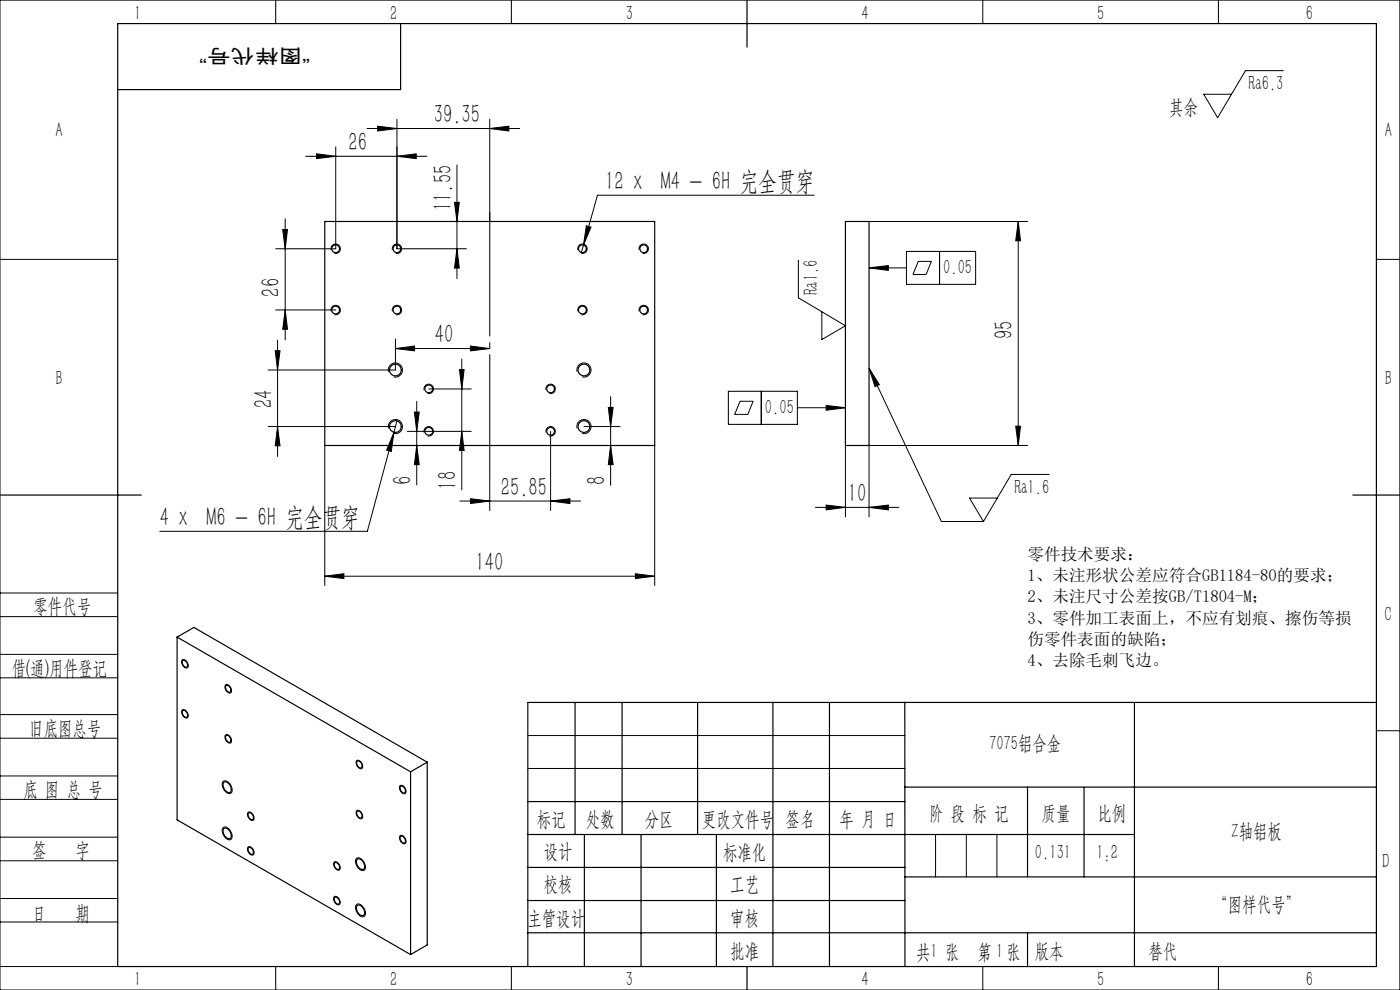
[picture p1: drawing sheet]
<svg xmlns="http://www.w3.org/2000/svg" width="297mm" height="210mm" viewBox="0 0 297 210" stroke-linecap="round" stroke-linejoin="round" font-family="sans-serif">
<g fill="none" stroke="#000" stroke-width=".25">
<path d="M25 5h267v200h-267zM85 5v14h-60M158.5 0v10M68.9 47h70v47.5h-70zM179.4 47h5v47.5h-5zM0 105h30M287 105h10M37.6 135.1l49.5 28.6M37.6 135.1l3.5-2 49.5 28.6M37.6 135.1v38.8l49.5 28.6M38.8 150.7a.92 .92 0 0 1 .8 .5 .92 .92 0 0 1 0 .9 .99 .99 0 0 1-.8-1.4zM38.8 140.1a.92 .92 0 0 1 .8 .5 .92 .92 0 0 1 0 .9 .99 .99 0 0 1-.8-1.4z"/>
<path d="M48 145.4a.92 .92 0 0 1 .8 .5 .92 .92 0 0 1 0 1 .99 .99 0 0 1-.8-1.5zM48 156a.92 .92 0 0 1 .8 .5 .92 .92 0 0 1 0 1 .99 .99 0 0 1-.8-1.5zM122 149v28M132 149v28M148 149v28M164 149v56M176 149v56M191.9 149l.1 56M240.7 149v56M292 149h-180v56M47.4 166a.94 .94 0 0 1 1.5 .7 .85 .85 0 0 1-.4 1.4 1.68 1.68 0 0 1-1.1-2.1zM47.5 175.7a1.44 1.44 0 0 1 1.5 1.8 .71 .71 0 0 1-.7 .4 .71 .71 0 0 1-.6-.6l-.4-1z"/>
<path d="M52.7 172.5a.8 .8 0 0 1 .8 .2 .8 .8 0 0 1 .3 .8l-.1 .3a.95 .95 0 0 1-1-1.3zM52.8 179.8a.92 .92 0 0 1 .8 .5 .92 .92 0 0 1 0 .9 .99 .99 0 0 1-.8-1.4zM75.7 172.2a.81 .81 0 0 1 .9 .1 .81 .81 0 0 1 .2 .8l-.1 .4a.95 .95 0 0 1-1-1.3zM75.8 161.5a.92 .92 0 0 1 .9 .4 .92 .92 0 0 1-.1 1 .99 .99 0 0 1-.8-1.4zM84.9 177.5l.1-.1a.9 .9 0 0 1 .8 .5 .9 .9 0 0 1 0 .9 1.04 1.04 0 0 1-.9-1.3zM84.9 166.9l.1-.1a.9 .9 0 0 1 .8 .5 .9 .9 0 0 1 0 .9 1.04 1.04 0 0 1-.9-1.3zM87.1 163.7v38.8M90.6 161.7v38.7l-3.5 2.1M90.6 161.7l-3.5 2M112 177h128.7M112 170h80M124 177v28"/>
<path d="M136 177v28M152 177v28M191.9 167h100.1M218 167v18.9M230 167v19M70.9 183.1a.82 .82 0 0 1 .9 .1 .82 .82 0 0 1 .3 .8 .52 .52 0 0 1-.6 .4 .52 .52 0 0 1-.5-.5zM71 190.3a.92 .92 0 0 1 .9 .5 .92 .92 0 0 1-.1 1 .99 .99 0 0 1-.8-1.5zM75.8 192a1.46 1.46 0 0 1 1.4 2.2 1.44 1.44 0 0 1-1.6-1.8zM75.8 182.2a1.44 1.44 0 0 1 1.5 1.8v.2a.94 .94 0 0 1-1.5-.6l-.2-.8zM112 197.9h180M112 184h80M112 191h80"/>
<path d="M192 186h100M218 197.9v7.1M158.5 205v5"/>
<circle cx="71.2" cy="52.8" r=".82"/>
<circle cx="84.2" cy="52.8" r=".82"/>
<circle cx="123.6" cy="52.8" r=".82"/>
<circle cx="136.6" cy="52.8" r=".82"/>
<circle cx="71.2" cy="65.8" r=".83"/>
<circle cx="83.9" cy="78.5" r="1.24"/>
<circle cx="84.2" cy="65.8" r=".83"/>
<circle cx="123.6" cy="65.8" r=".83"/>
<circle cx="123.9" cy="78.5" r="1.24"/>
<circle cx="136.5" cy="65.8" r=".83"/>
<circle cx="83.9" cy="90.5" r="1.24"/>
<circle cx="91" cy="82.5" r=".83"/>
<circle cx="91" cy="91.5" r=".83"/>
<circle cx="116.8" cy="82.5" r=".84"/>
<circle cx="116.8" cy="91.5" r=".84"/>
<circle cx="123.9" cy="90.5" r="1.24"/>
</g>
<g fill="none" stroke="#000" stroke-width=".21">
<path d="M0 0h297v210h-297zM58.5 0v5M108.5 0v5M208.5 0v5M258.5 0v5M272.2 15h-8l-5.9 10-2.9-5h5.9M64.9 33.2h25.7M67.1 32.6l4.1 .6-4.1 .4zM71.2 31.1v21.7h-12.7M77.9 27.3h32.3M80.1 26.8l4.1 .5-4.1 .5zM84.2 33.2l4.1-.6v1z"/>
<path d="M84.2 25.3v27.5h14.8M96.9 35v24.1M103.9 27.3l4-.5v1zM103.9 25.3v21.7M0 55h25M60 48.7h1l-.5 4.1zM60.5 46.4v25.7M70.2 53a1 1 0 0 1 .9-1.2 1 1 0 0 1 1.1 1 1 1 0 0 1-1.3 .9M83.3 53a.99 .99 0 0 1 .8-1.2 .99 .99 0 0 1 1.1 1 .99 .99 0 0 1-1.2 .9M96.4 42.9h1l-.5 4.1zM96.9 52.8l.5 4.1h-1zM122.6 53a1 1 0 0 1 .9-1.2 1 1 0 0 1 1.1 1 1 1 0 0 1-1.3 .9"/>
<path d="M123.8 52l-.5 1.5M124.4 47.9l1 .3-1.6 3.8zM135.6 53a.99 .99 0 0 1 .9-1.2 .99 .99 0 0 1 1.1 1 .99 .99 0 0 1-1.3 .9M169.4 55.2v8l10 5.9-5.1 2.9v-5.9M172.7 41.4h-45.9l-3 10.6M184.4 47h33.6M184.4 56.8l4.1-.5v1.1zM184.4 56.8h7.9M192.3 53.3h14.7v7h-14.7zM194.8 55.4h2.8l-1.1 2.8h-2.8zM199.3 53.3v7M216 47v47.5"/>
<path d="M216 47l.5 4.1h-1zM292 55h5M58.4 74.4h1l-.5 4.1zM58.5 65.7h12.7M58.9 72.1v24.7M60.5 65.7l.5 4.1h-1zM70.2 66a1.01 1.01 0 0 1 .9-1.2 1.01 1.01 0 0 1 1.1 1.1 1.01 1.01 0 0 1-1.3 .8M82.4 78.9a1.5 1.5 0 0 1 1.4-1.9 1.5 1.5 0 0 1 1.6 1.6 1.5 1.5 0 0 1-1.9 1.3M83.3 66a1 1 0 0 1 .8-1.2 1 1 0 0 1 1.1 1.1 1 1 0 0 1-1.2 .8M83.9 73.9l4-.5v1zM83.9 71.9v6.6h-27M83.9 73.9h20"/>
<path d="M97.5 78.4h1l-.5 4.1zM98 76.2v27.7M99.8 73.4l4.1 .5-4.1 .5zM122.4 78.9a1.5 1.5 0 0 1 1.4-1.9 1.5 1.5 0 0 1 1.6 1.6 1.5 1.5 0 0 1-1.9 1.3M122.6 66a1.01 1.01 0 0 1 .9-1.2 1.01 1.01 0 0 1 1.1 1.1 1.01 1.01 0 0 1-1.3 .8M135.6 66a1 1 0 0 1 .9-1.2 1 1 0 0 1 1.1 1.1 1 1 0 0 1-1.3 .8M184.4 78.1l2.1 3.5-.9 .4zM184.4 78.1l15.3 32.5h8.9M56.9 90.5h27M58.9 90.5l.5 4.1h-1zM68.9 94.5v29.7M82.4 90.9a1.49 1.49 0 0 1 1.4-1.9 1.49 1.49 0 0 1 1.6 1.6 1.49 1.49 0 0 1-1.9 1.3"/>
<path d="M83.6 91.7l-.6 4.1-1-.3zM83.6 91.7l-5.7 21h-44M84.2 89.3l-.6 2.4M86.4 91.5h13.6M87.9 87.4h1l-.5 4.1zM88.4 94.5l.5 4.1h-1zM88.4 85.2v17.7M90 91.7a.99 .99 0 0 1 .9-1.2 .99 .99 0 0 1 1 1.1 .99 .99 0 0 1-1.2 .9M90 82.8a1 1 0 0 1 .9-1.3 1 1 0 0 1 1.1 1.1 1 1 0 0 1-1.3 .9M90.9 82.5h9.1M98 91.5l.5 4.1h-1zM115.9 91.7a.99 .99 0 0 1 .8-1.2 .99 .99 0 0 1 1.1 1.1 .99 .99 0 0 1-1.2 .9"/>
<path d="M115.9 82.8a1 1 0 0 1 .8-1.3 1 1 0 0 1 1.1 1.1 1 1 0 0 1-1.2 .9M116.8 91.5v16.8M122.4 90.9a1.49 1.49 0 0 1 1.4-1.9 1.49 1.49 0 0 1 1.6 1.6 1.49 1.49 0 0 1-1.9 1.3M123.9 90.5h7.7M129 86.4h1.1l-.6 4.1zM129.5 94.5l.6 4.1h-1.1zM129.5 84.1v18.8M138.9 94.5v29.7M154.5 83h14.7v7h-14.7zM157 85.1h2.8l-1.2 2.8h-2.7zM161.5 83v7M169.2 86.5h10.2"/>
<path d="M175.3 86l4.1 .5-4.1 .5zM179.4 94.5v15.1M215.5 90.4h1l-.5 4.1zM218 94.5h-33.6v15.1M97.5 106.3h25.7M99.8 105.8l4.1 .5-4.1 .5zM103.9 101.6v6.7M116.8 106.3l4.1-.5v1zM173 107.6h17.7M175.3 107.1l4.1 .5-4.1 .6zM184.4 107.6l4.1-.5v1.1zM211.6 105.6h-5.9l2.9 5"/>
<path d="M222.6 100.6h-8.1l-5.9 10M0 138.8h25M0 125.8h25M0 130.8h25M68.9 122.2l4.1-.5v1zM68.9 122.2h70M134.8 121.7l4.1 .5-4.1 .5zM0 143.8h25M0 156.6h25M0 151.6h25M38.6 140a1.08 1.08 0 0 1 1.1 .5 1.08 1.08 0 0 1 .1 1.1 1.15 1.15 0 0 1-1.2-1.6zM38.7 150.6a1.11 1.11 0 0 1 1 .5 1.11 1.11 0 0 1 0 1.2 1.19 1.19 0 0 1-1-1.7z"/>
<path d="M47.9 145.3a1.19 1.19 0 0 1 1.2 1.4 .64 .64 0 0 1-.7 .3 .64 .64 0 0 1-.5-.5l-.2-.6zM47.9 155.9a1.15 1.15 0 0 1 1.2 1.4 .64 .64 0 0 1-.7 .3 .64 .64 0 0 1-.5-.5l-.2-.5zM112 156h80M292 155h5M0 169.6h25M0 164.6h25M0 177.6h25M47.3 165.8a1.35 1.35 0 0 1 1.8 1.1l.1 .3a.78 .78 0 0 1-.3 1.1 .78 .78 0 0 1-1.1-.4l-.6-1.2zM47.3 175.6a1.3 1.3 0 0 1 1.7 .9l.2 .5a.78 .78 0 0 1-.3 1.1 .78 .78 0 0 1-1.1-.4 1.72 1.72 0 0 1-.5-2.1zM52.7 179.6a1.11 1.11 0 0 1 1 .6 1.11 1.11 0 0 1 0 1.2 1.19 1.19 0 0 1-1-1.8zM52.7 172.3a1.11 1.11 0 0 1 1 .5 1.11 1.11 0 0 1 0 1.2 1.19 1.19 0 0 1-1-1.7zM75.6 161.4a1.06 1.06 0 0 1 1.3 1.3v.2a.59 .59 0 0 1-.6 .2 .59 .59 0 0 1-.4-.5l-.3-.6z"/>
<path d="M75.7 171.9a1.15 1.15 0 0 1 1.1 1.7 1.2 1.2 0 0 1-1.2-1.5zM84.8 177.3a1.08 1.08 0 0 1 1.1 .4 1.08 1.08 0 0 1 .1 1.2 1.15 1.15 0 0 1-1.2-1.6zM84.8 166.7a1.08 1.08 0 0 1 1.1 .4 1.08 1.08 0 0 1 .1 1.2 1.15 1.15 0 0 1-1.2-1.6zM112 163h80M198.5 177v9M205 177v9M211.5 177v9M0 182.6h25M0 190.6h25M0 195.6h25M70.9 190.2a1.11 1.11 0 0 1 1.1 .5 1.11 1.11 0 0 1-.1 1.2 1.19 1.19 0 0 1-1-1.7zM70.9 182.8a1.11 1.11 0 0 1 1.1 .6 1.11 1.11 0 0 1-.1 1.2 1.19 1.19 0 0 1-1-1.8z"/>
<path d="M75.6 191.9a1.29 1.29 0 0 1 1.7 1l.2 .4a.78 .78 0 0 1-.3 1.1 .78 .78 0 0 1-1.1-.3 1.77 1.77 0 0 1-.5-2.2zM75.6 182.1a1.42 1.42 0 0 1 1.8 1.3 .77 .77 0 0 1-.1 1.1 .77 .77 0 0 1-1.1-.1 1.8 1.8 0 0 1-.6-2.3zM0 205h25M58.5 205v5M108.5 205v5M208.5 205v5M258.5 205v5"/>
</g>
<path d="M103.9 101.5v-56.5" fill="none" stroke="#000" stroke-width=".21" stroke-dasharray="30.5 1.3 1.3 1.3" stroke-dashoffset="4.1" stroke-linecap="butt"/>
<g fill="#000">
<path d="M67.1 32.6l4.1 .6-4.1 .4zM84.2 33.2l4.1-.6v1z"/>
<path d="M80.1 26.8l4.1 .5-4.1 .5zM103.9 27.3l4-.5v1z"/>
<path d="M60 48.7h1l-.5 4.1zM60.5 65.7l.5 4.1h-1zM97.5 78.4h1l-.5 4.1zM98 91.5l.5 4.1h-1z"/>
<path d="M96.4 42.9h1l-.5 4.1zM96.9 52.8l.5 4.1h-1zM129 86.4h1.1l-.6 4.1zM129.5 94.5l.6 4.1h-1.1zM87.9 87.4h1l-.5 4.1zM88.4 94.5l.5 4.1h-1z"/>
<path d="M216 47l.5 4.1h-1zM215.5 90.4h1l-.5 4.1z"/>
<path d="M58.4 74.4h1l-.5 4.1zM58.9 90.5l.5 4.1h-1z"/>
<path d="M99.8 73.4l4.1 .5-4.1 .5zM83.9 73.9l4-.5v1zM116.8 106.3l4.1-.5v1zM99.8 105.8l4.1 .5-4.1 .5z"/>
<path d="M175.3 86l4.1 .5-4.1 .5zM184.4 56.8l4.1-.5v1.1zM184.4 78.1l2.1 3.5-.9 .4z"/>
<path d="M184.4 107.6l4.1-.5v1.1zM175.3 107.1l4.1 .5-4.1 .6z"/>
<path d="M68.9 122.2l4.1-.5v1zM134.8 121.7l4.1 .5-4.1 .5zM83.6 91.7l-1.6 3.8 1 .3zM124.4 47.9l-.6 4.1 1.6-3.8z"/>
</g>
<g font-size="5.6">
<text x="92" y="26.1">39.35</text>
<text x="74" y="32">26</text>
<text x="128.4" y="40.3">12 x M4 - 6H 完全贯穿</text>
<text x="95.8" y="44.8" transform="rotate(-90 95.8 44.8)">11.55</text>
<text x="59.4" y="62.9" transform="rotate(-90 59.4 62.9)">26</text>
<text x="214.9" y="71.9" transform="rotate(-90 214.9 71.9)">95</text>
<text x="92.2" y="72.8">40</text>
<text x="57.8" y="86.5" transform="rotate(-90 57.8 86.5)">24</text>
<text x="87.3" y="102.9" transform="rotate(-90 87.3 102.9)">6</text>
<text x="96.9" y="103.9" transform="rotate(-90 96.9 103.9)">18</text>
<text x="106.2" y="105.1">25.85</text>
<text x="128.4" y="102.9" transform="rotate(-90 128.4 102.9)">8</text>
<text x="179.9" y="106.5">10</text>
<text x="33.9" y="111.6">4 x M6 - 6H 完全贯穿</text>
<text x="100.9" y="121.1">140</text>
</g>
<g font-size="4.4">
<text x="28.5" y="4.1">1</text>
<text x="82.7" y="4.1">2</text>
<text x="132.7" y="4.1">3</text>
<text x="182.7" y="4.1">4</text>
<text x="232.7" y="4.1">5</text>
<text x="277" y="4.1">6</text>
<text x="264.9" y="19.1">Ra6.3</text>
<text x="11.7" y="29.1">A</text>
<text x="248.1" y="24.1">其余</text>
<text x="293.8" y="29.1">A</text>
<text x="200.1" y="58.1">0.05</text>
<text x="173.5" y="62.5" transform="rotate(-90 173.5 62.5)">Ra1.6</text>
<text x="11.7" y="81.6">B</text>
<text x="293.8" y="81.6">B</text>
<text x="162.3" y="87.8">0.05</text>
<text x="215.2" y="104.7">Ra1.6</text>
<text x="7.1" y="130.1">零件代号</text>
<text x="293.7" y="131.6">C</text>
<text x="2.5" y="143.2">借(通)用件登记</text>
<text x="6.2" y="155.8">旧底图总号</text>
<text x="209.9" y="159.1">7075铝合金</text>
<text x="5" y="168.9">底 图 总 号</text>
<text x="197.1" y="173.8">阶 段 标 记</text>
<text x="221" y="173.8">质量</text>
<text x="232.8" y="173.8">比例</text>
<text x="113.9" y="175.2">标记</text>
<text x="124.3" y="175.2">处数</text>
<text x="136.8" y="175.2">分区</text>
<text x="148.9" y="175.2">更改文件号</text>
<text x="166.7" y="175.2">签名</text>
<text x="178.1" y="175.2">年 月 日</text>
<text x="261.2" y="177.8">Z轴铝板</text>
<text x="6.8" y="181.9">签</text>
<text x="16" y="181.9">字</text>
<text x="115.3" y="182.1">设计</text>
<text x="153.4" y="182.2">标准化</text>
<text x="219.6" y="182.1">0.131</text>
<text x="232.6" y="182.1">1:2</text>
<text x="293.2" y="184.1">D</text>
<text x="115.3" y="189">校核</text>
<text x="154.9" y="189">工艺</text>
<text x="6.8" y="195.2">日</text>
<text x="16" y="195.2">期</text>
<text x="111.9" y="196.2">主管设计</text>
<text x="154.9" y="196.2">审核</text>
<text x="257.4" y="193.2">“图样代号”</text>
<text x="154.9" y="203.1">批准</text>
<text x="194.4" y="203.4">共 张</text>
<text x="197.4" y="203.1">1</text>
<text x="207.4" y="203.4">第 张</text>
<text x="211.3" y="203.1">1</text>
<text x="219.5" y="203.1">版本</text>
<text x="243.6" y="203.1">替代</text>
<text x="28.5" y="209.1">1</text>
<text x="82.7" y="209.1">2</text>
<text x="132.7" y="209.1">3</text>
<text x="182.7" y="209.1">4</text>
<text x="232.7" y="209.1">5</text>
<text x="277" y="209.1">6</text>
</g>
<text font-size="4.1" x="65.8" y="10.4" transform="rotate(-180 65.8 10.4)">“图样代号”</text>
<g font-size="3.5">
<text x="218" y="118.7">零件技术要求：</text>
<text x="218" y="123.3">1、未注形状公差应符合GB1184-80的要求；</text>
<text x="218" y="127.8">2、未注尺寸公差按GB/T1804-M；</text>
<text x="218" y="132.3">3、零件加工表面上，不应有划痕、擦伤等损</text>
<text x="218" y="136.8">伤零件表面的缺陷；</text>
<text x="218" y="141.4">4、去除毛刺飞边。</text>
</g>
</svg>
